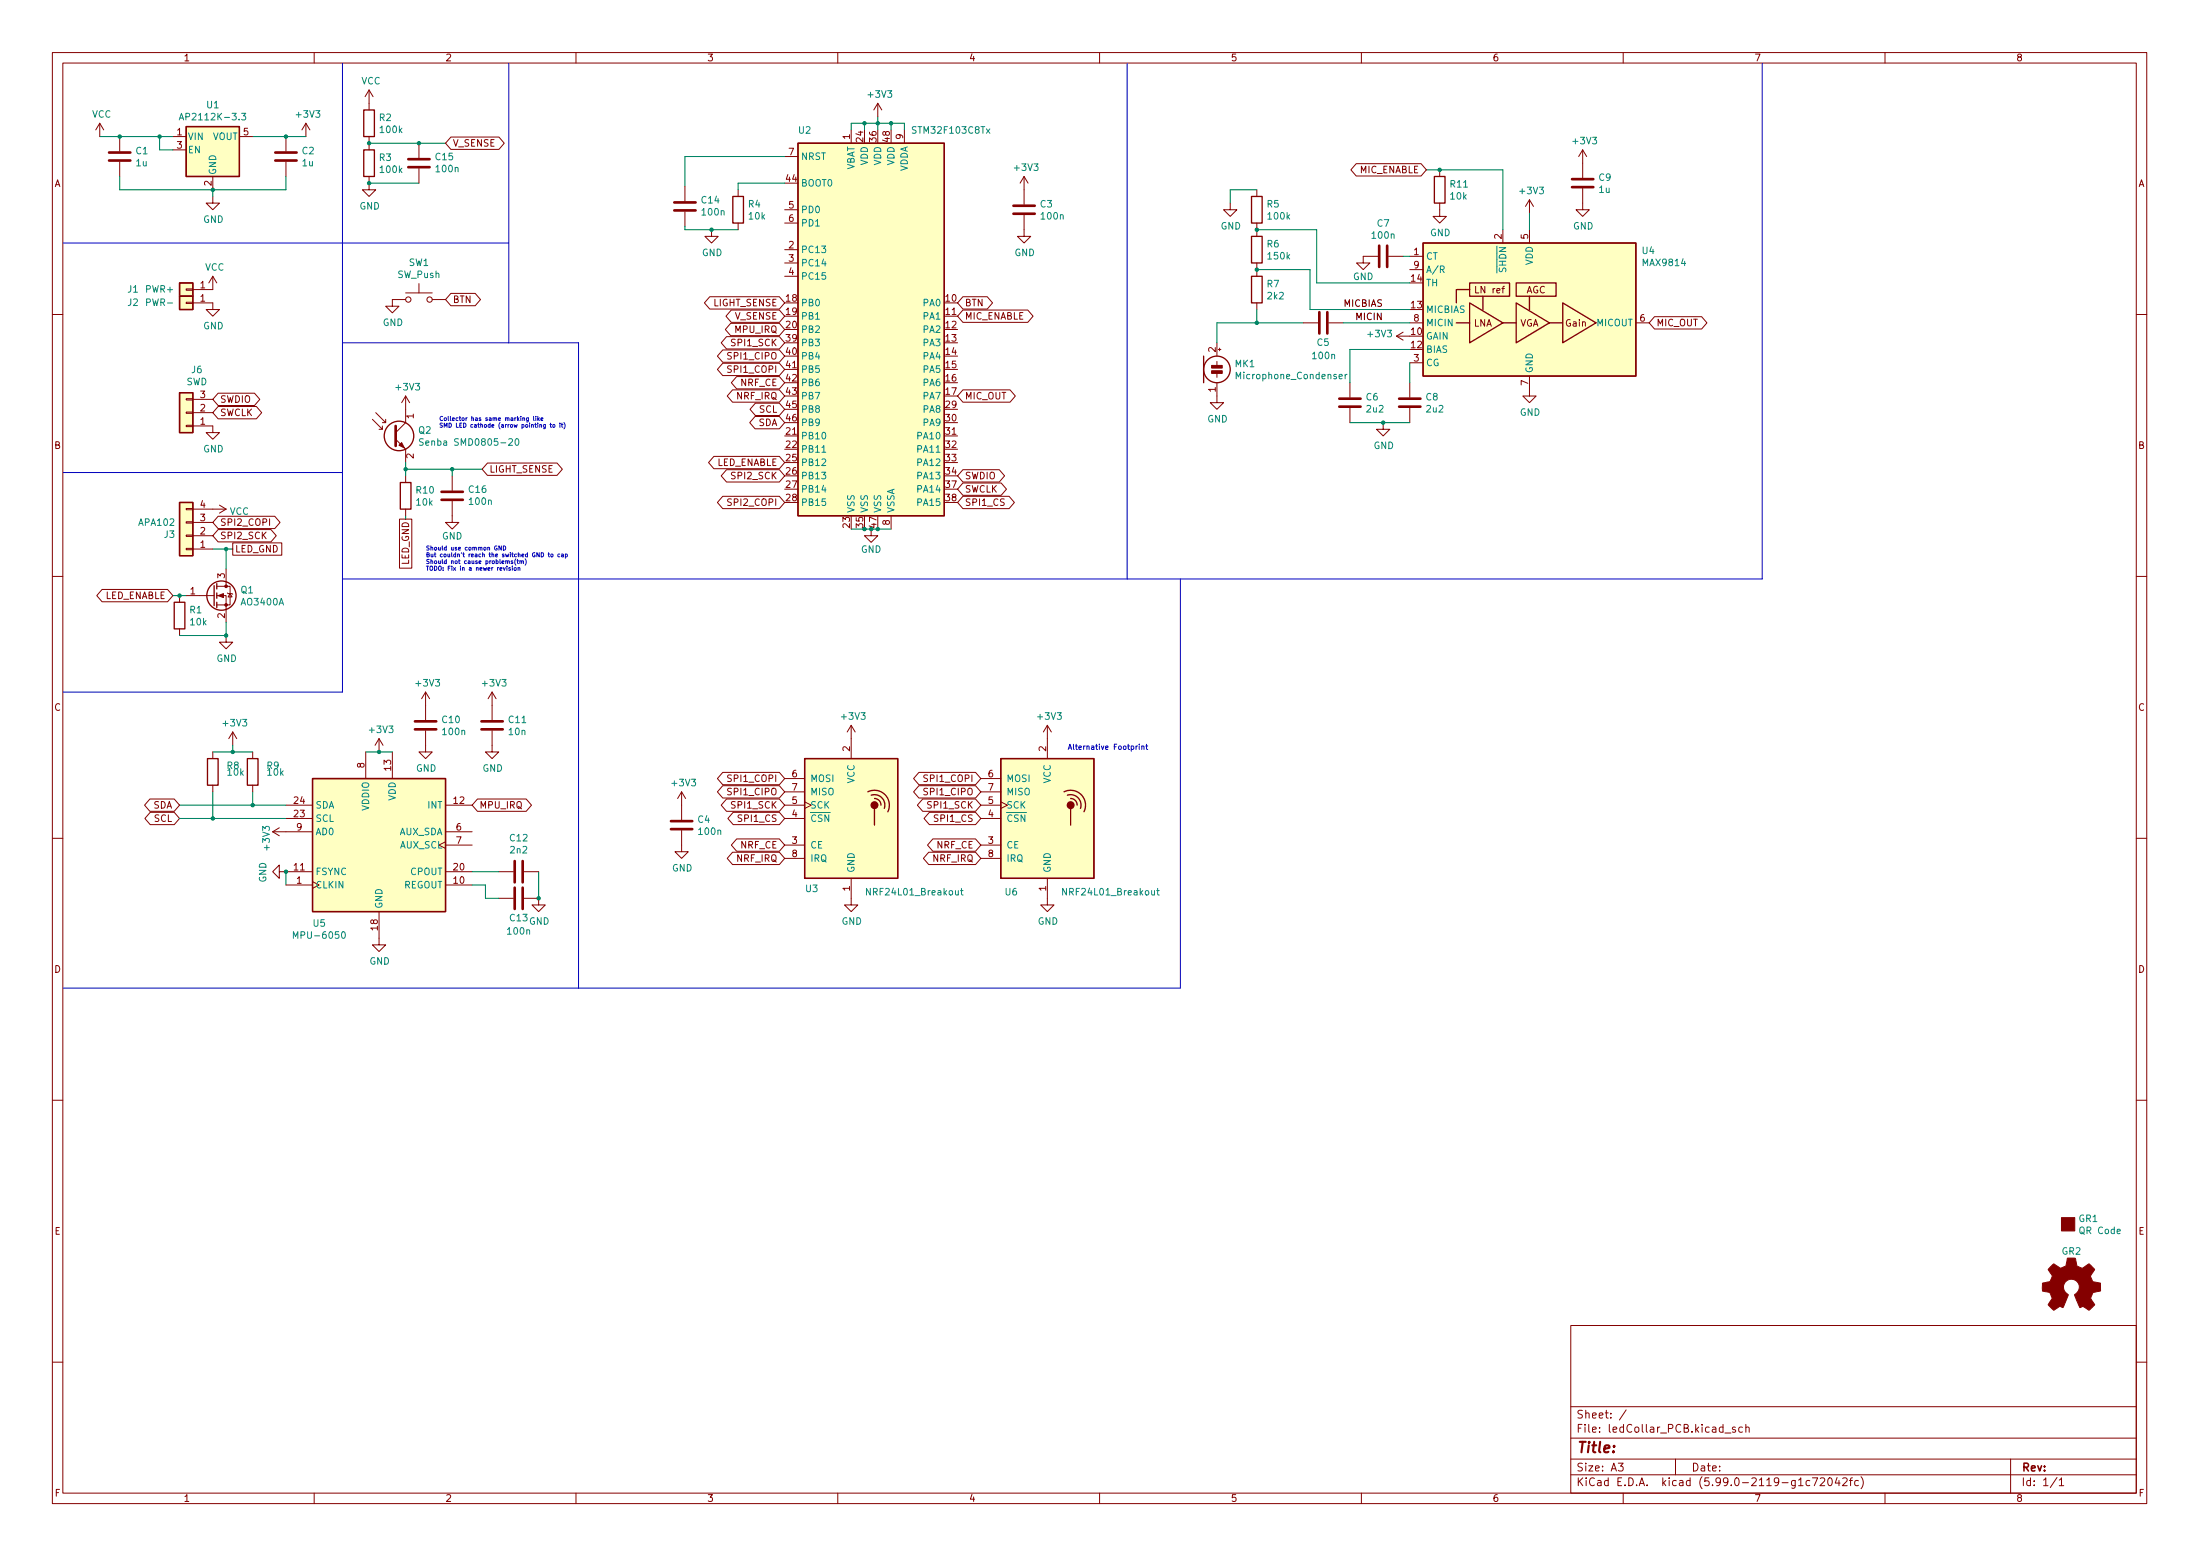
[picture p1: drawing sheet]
<svg xmlns="http://www.w3.org/2000/svg" width="420mm" height="297mm" viewBox="0 0 420 297" stroke-linecap="round" stroke-linejoin="round" font-family="sans-serif">
<g fill="none" stroke="#840000" stroke-width=".19">
<path d="M10 10h400v277h-400zM12 12h396v273h-396zM60 10v2M70.5 17.2v3.8M70.5 17.2l-.8 1.3M70.5 17.2l.7 1.3M110 10v2M160 10v2M167.6 19.7l-.7 1.3M167.6 19.7v2.6M167.6 19.7l.8 1.3M210 10v2"/>
<path d="M260 10v2M310 10v2M360 10v2M19 23.5l-.7 1.3M19 23.5v2.6M19 23.5l.8 1.3M22.9 26.1v2.8M22.9 30.9v2.8M33 26.1h2.6M33 28.6h2.6M40.6 37.5v1.3h1.3l-1.3 1.2-1.2-1.2h1.2M40.6 33.7v2.5"/>
<path d="M45.7 26.1h2.6M54.6 26.1v2.8M54.6 30.9v2.8M58.4 23.5l-.7 1.3M58.4 23.5v2.6M58.4 23.5l.8 1.3M70.5 33.7v2.5h1.3l-1.3 1.3-1.3-1.3h1.3M70.5 26.1v2.5M80 27.3v2.8M80 32.2v2.8M86.1 26.2h9.2l1 1.1-1 1.2h-9.2l-1-1.2zM130.8 35.6v2.8"/>
<path d="M141 36.2v1.3M149.9 29.9h2.5M162.6 24.8v2.5M172.7 24.8v2.5M195.6 33.7l-.8 1.3M195.6 33.7v5.3M195.6 33.7l.7 1.3M234.9 38.8v1.2h1.3l-1.3 1.3-1.2-1.3h1.2M240 36.2v1.3M259 31.2h12.4l1 1.2-1 1.2h-12.4l-1-1.2zM275 38.8v2.5h1.2l-1.2 1.3-1.3-1.3h1.3M275 32.4v1.3"/>
<path d="M292.1 38.1l-.8 1.3M292.1 38.1v2.6M292.1 38.1l.8 1.3M302.3 36v4h1.2l-1.2 1.3-1.3-1.3h1.3M302.3 28.6l-.8 1.3M302.3 28.6v5.3M302.3 28.6l.7 1.3M35.6 55.2h1.2v.2h-1.2zM35.6 57.7h1.2v.2h-1.2zM36.8 57.8h3.8v1.3h1.3l-1.3 1.3-1.2-1.3h1.2M40.6 52.7v2.6h-3.8M40.6 52.7l-.7 1.3"/>
<path d="M40.6 52.7l.8 1.3M77.5 57.2h-2.6v1.3h1.3l-1.3 1.2-1.2-1.2h1.2M77.5 55.9h5M80 54.1v1.8M82.5 57.2h2.6M86.1 56h4.7l1 1.2-1 1.2h-4.7l-1-1.2zM130.8 40.4v2.8M135.5 56.6h13.3l1.1 1.2-1.1 1.2h-13.3l-1-1.2zM135.9 43.9v1.2h1.3l-1.3 1.3-1.3-1.3h1.3M139.7 59.2h9.1l1.1 1.2-1.1 1.1h-9.1l-1.1-1.1zM141 42.6v1.3M149.9 47.7h2.5"/>
<path d="M149.9 50.2h2.5M149.9 52.7h2.5M149.9 40h2.5M149.9 42.6h2.5M183.9 56.6h4.6l1.1 1.2-1.1 1.2h-4.6l-1-1.2zM183.9 59.2h12.4l1 1.2-1 1.1h-12.4l-1-1.1zM195.6 41.1v4h1.2l-1.2 1.3-1.3-1.3h1.3M240 42.6v2.5M240 50.2v2.5M240 57.8v1.3M263.1 48.9h-2.8v1.3h1.3l-1.3 1.3-1.2-1.3h1.2M265.2 48.9h2.8"/>
<path d="M269.2 48.9h2.6M269.2 51.5h2.6M287 43.9v2.5M292.1 43.9v2.5M10 60h2M35.6 76.1h1.2v.3h-1.2zM35.6 78.6h1.2v.3h-1.2zM36.8 78.8h3.8M36.8 76.2h3.8M41.7 75.1h6.9l1 1.1-1 1.2h-6.9l-1.1-1.2zM41.7 77.6h7.3l1 1.2-1 1.2h-7.3l-1.1-1.2zM71.8 78.8l1.9 1.9v-.7"/>
<path d="M77.5 75.6v5.1l-1.9 1.9M77.5 75.6l-.8 1.3M77.5 75.6l.7 1.3M138 66.8h10.8l1.1 1.2-1.1 1.2h-10.8l-1-1.2zM138 69.3h10.8l1.1 1.2-1.1 1.2h-10.8l-1-1.2zM138.8 64.3h10l1.1 1.1-1.1 1.2h-10l-1.1-1.2zM139.5 61.7h9.3l1.1 1.2-1.1 1.2h-9.3l-1-1.2zM139.9 74.4h8.9l1.1 1.2-1.1 1.2h-8.9l-1-1.2zM140.7 71.9h8.1l1.1 1.2-1.1 1.1h-8.1l-1-1.1zM144.2 79.5h4.6l1.1 1.2-1.1 1.2h-4.6l-1-1.2zM144.3 77h4.5l1.1 1.1-1.1 1.2h-4.5l-1.1-1.2zM149.9 70.5h2.5"/>
<path d="M180.3 60.4h2.6M183.9 74.4h9l1 1.2-1 1.2h-9l-1-1.2zM232.4 73.1v3.8h1.3l-1.3 1.2-1.3-1.2h1.3M232.4 65.4v2.6M232.4 69v.8M232.4 71.3v.7M232.7 66.7h.5M232.9 66.5v.5M248.9 61.6h2.8M253.7 61.6h2.8M257.8 73.1v2.8M257.8 77.9v2.8"/>
<path d="M266.7 64.2l1.3 .7M266.7 64.2h2.5M268 63.4l-1.3 .8M269.2 69.3h2.6M269.2 61.6h2.6M269.2 73.1v2.8M269.2 77.9v2.8M292.1 71.8v3.8h1.3l-1.3 1.3-1.3-1.3h1.3M312.4 61.6h2.6M316 60.5h9l1 1.1-1 1.2h-9l-1-1.2zM408 60h2M35.6 97.1h1.2v.2h-1.2z"/>
<path d="M35.6 99.6h1.2v.3h-1.2zM35.6 81.2h1.2v.2h-1.2zM36.8 81.3h3.8v1.3h1.3l-1.3 1.3-1.2-1.3h1.2M36.8 99.7h3.8M36.8 97.2h6.4M41.7 98.6h10.8l1 1.1-1 1.2h-10.8l-1.1-1.2zM41.9 96.4l1.3 .8M43.2 97.2l-1.3 .8M71.1 80l1.9 2v-.7M72.4 82h.6M73 80.7h.7M75.6 83.9l1.9 1.9v2.5"/>
<path d="M76.3 99.1h2.3v9.4h-2.3zM77.5 90.8v1.3M77.5 97.2v1.3M86.4 95.7v4h1.2l-1.2 1.3-1.3-1.3h1.3M86.4 90.8v2.8M93.1 88.4h13.3l1 1.2-1 1.1h-13.3l-1-1.1zM136.3 87.1h12.5l1.1 1.2-1.1 1.2h-12.5l-1-1.2zM138 94.7h10.8l1.1 1.2-1.1 1.2h-10.8l-1-1.2zM138.8 89.7h10l1.1 1.1-1.1 1.2h-10l-1.1-1.2zM149.9 83.2h2.5M170.2 98.5v2.5M180.3 83.2h2.6"/>
<path d="M183.9 89.7h6.9l1.1 1.1-1.1 1.2h-6.9l-1-1.2zM183.9 92.2h7.3l1 1.2-1 1.2h-7.3l-1-1.2zM183.9 94.7h8.8l1 1.2-1 1.2h-8.8l-1-1.2zM264.2 80.7v1.3h1.2l-1.2 1.2-1.3-1.2h1.3M10 110h2M19.5 112.5h12.5l1 1.2-1 1.2h-12.5l-1-1.2zM34.3 113.7v1.3M35.6 104.7h1.2v.2h-1.2zM35.6 102.1h1.2v.3h-1.2zM35.6 113.7h5.3M36.8 104.8h3.8M36.8 102.3h3.8"/>
<path d="M41.4 113.7h1.8v5.1M41.4 111.9h2.5v3.6h-2.5M41.7 101.1h10l1.1 1.2-1.1 1.1h-10l-1.1-1.1zM43.2 108.6v3.3M43.4 113.2l1 .2M43.9 113.3l.4 .7h-.7zM44.4 103.6h9.4v2.4h-9.4zM166.4 101v1.3h1.2l-1.2 1.2-1.3-1.2h1.3M408 110h2M34.3 120.1v1.2M43.2 121.3v1.3h1.2l-1.2 1.3-1.3-1.3h1.3M44.4 139.7l-.7 1.3"/>
<path d="M44.4 139.7v2.6M44.4 139.7l.8 1.3M81.3 139.5v4h1.2l-1.2 1.3-1.3-1.3h1.3M81.3 132.1v5.4M81.3 132.1l-.8 1.3M81.3 132.1l.7 1.3M94 139.5v4h1.2l-1.2 1.3-1.3-1.3h1.3M94 132.1l-.8 1.3M94 132.1v5.4M94 132.1l.7 1.3M162.6 138.5l-.8 1.2M162.6 138.5v6.3"/>
<path d="M162.6 138.5l.7 1.2M200 138.5v6.3M200 138.5l-.7 1.2M200 138.5l.8 1.2M28.6 152.5h4.7l1 1.2-1 1.2h-4.7l-1-1.2zM28.7 155.1h4.6l1 1.1-1 1.2h-4.6l-1-1.2zM40.6 143.5v1.3M40.6 149.9v1.3M48.3 143.5v1.3M48.3 149.9v1.3M52.1 158.8h7.6M52.1 158.8l1.2 .7"/>
<path d="M53.3 158l-1.2 .8M54.6 153.7h5.1M54.6 156.2h5.1M69.8 143.5v5.1M72.4 141l-.8 1.3M72.4 141v2.5M72.4 141l.8 1.3M74.9 143.5v5.1M85.1 153.7h5.1M85.1 158.8h5.1M91.2 152.5h9.3l1 1.2-1 1.2h-9.3l-1-1.2zM130.2 158.5v4.1h1.2l-1.2 1.3-1.3-1.3h1.3"/>
<path d="M130.2 151.2l-.8 1.2M130.2 151.2v5.3M130.2 151.2l.7 1.2M138 150h10.8l1.1 1.2-1.1 1.1h-10.8l-1-1.1zM138 147.5h10.8l1.1 1.1-1.1 1.2h-10.8l-1-1.2zM138.8 152.5h10l1.1 1.2-1.1 1.2h-10l-1.1-1.2zM140 155.1h8.8l1.1 1.1-1.1 1.2h-8.8l-1-1.2zM149.9 153.7h3.8M149.9 156.2h3.8M149.9 148.6h3.8M149.9 151.2h3.8M153.7 153.1l1.2 .6-1.2 .6"/>
<path d="M175.5 150h10.8l1 1.2-1 1.1h-10.8l-1-1.1zM175.5 147.5h10.8l1 1.1-1 1.2h-10.8l-1-1.2zM176.2 152.5h10.1l1 1.2-1 1.2h-10.1l-1-1.2zM177.5 155.1h8.8l1 1.1-1 1.2h-8.8l-1-1.2zM187.3 153.7h3.8M187.3 156.2h3.8M187.3 148.6h3.8M187.3 151.2h3.8M191.1 153.1l1.3 .6-1.3 .6M10 160h2M53.3 166.4v-1.3l-1.2 1.3 1.2 1.3v-1.3h6.4M54.6 168.9h5.1"/>
<path d="M72.4 174v6.4h1.3l-1.3 1.2-1.3-1.2h1.3M85.1 160.7l-1.3 .6 1.3 .7M85.1 166.4h5.1M85.1 168.9h5.1M85.1 161.3h5.1M95.2 171.5h2.8M95.2 166.4h2.8M100.1 171.5h2.8v1.3h1.2l-1.2 1.2-1.3-1.2h1.3M100.1 166.4h2.8M139.9 162.7h8.9l1.1 1.2-1.1 1.1h-8.9l-1-1.1zM140.7 160.2h8.1l1.1 1.1-1.1 1.2h-8.1l-1-1.2zM149.9 161.3h3.8"/>
<path d="M149.9 163.9h3.8M162.6 167.7v5.1h1.2l-1.2 1.2-1.3-1.2h1.3M177.4 162.7h8.9l1 1.2-1 1.1h-8.9l-1-1.1zM178.2 160.2h8.1l1 1.1-1 1.2h-8.1l-1.1-1.2zM187.3 161.3h3.8M187.3 163.9h3.8M200 167.7v5.1h1.3l-1.3 1.2-1.2-1.2h1.2M408 160h2M10 210h2M408 210h2M300 253h108v32h-108zM10 260h2"/>
<path d="M300 278.5h108M300 274.5h108M300 268.5h108M309.1 279.3h.9l-.5 .6 .4 .1v.7l-.2 .1-.6-.1M310.6 269.1l-1.3 2M320 278.5v3M329.4 273.6h1.2M331.4 272.5l-.3-.1-.2 .2v.2l.5 .2v.3h-.5M332.8 272.5l-.4-.1-.3 .3 .1 .6h.6M333.4 272.6l.2-.2 .4 .1 .1 .9M333.4 271.9v1.5M384 278.5v6.5"/>
<path d="M408 260h2M60 285v2M110 285v2M160 285v2M210 285v2M260 285v2M300 281.5h108M310 285v2M345.6 282.7l-.4-.1-.3 .3 .2 .6h.5M346.1 282.1h1l-.6 1.5M347.6 282.3l.6-.2 .2 .2 .1 .2-.9 1.1h.9M349.3 282.2l.1-.1a.8 .8 0 0 1 .5 .8 .8 .8 0 0 1-.5 .7 1 1 0 0 1-.1-1.4z"/>
<path d="M350.9 282l-.4 1.1h.9M351.2 282.6v1M351.9 282.3l.6-.2 .2 .2 .1 .2-.9 1.1h.9M353.2 282.6h.6M353.8 282.1l-.4 .2v1.3M354.9 282.7l-.4-.1-.3 .3 .2 .6h.5M355.4 281.9a1.72 1.72 0 0 1 0 2.3M360 285v2M392.9 282l-1.3 2M393.3 282.5l.4-.4v1.5M393.3 283.6h.8"/>
<circle cx="78" cy="57.2" r=".51"/>
<circle cx="82" cy="57.2" r=".51"/>
</g>
<g fill="none" stroke="#840000" stroke-width=".51">
<path d="M20.8 30.6h4.1M20.8 29.1h4.1M52.6 30.6h4M52.6 29.1h4M78 30.4h4M78 31.9h4M128.8 38.6h4M193.5 39.3h4.1M300.2 35.7h4.1M300.2 34.2h4.1M128.8 40.2h4M193.5 40.8h4.1"/>
<path d="M252 59.6v4.1M253.5 59.6v4.1M263.4 46.9v4.1M264.9 46.9v4.1M255.8 77.6h4M255.8 76.1h4M267.2 77.6h4.1M267.2 76.1h4.1M75.6 81.3v3.8M84.3 93.9h4.1M84.3 95.4h4.1M79.2 139.2h4.1"/>
<path d="M79.2 137.7h4.1M91.9 139.2h4.1M91.9 137.7h4.1M128.1 158.3h4.1M128.1 156.8h4.1M98.3 164.4v4M98.3 169.5v4M99.8 164.4v4M99.8 169.5v4"/>
</g>
<g fill="#ffffc2" stroke="#ffffc2" stroke-width=".19">
<path d="M59.7 148.6h25.4v25.4h-25.4z"/>
<path d="M34.3 95.9h2.5v10.2h-2.5z"/>
<path d="M34.3 75h2.5v7.6h-2.5z"/>
<path d="M191.1 144.8h17.8v22.9h-17.8z"/>
<path d="M153.7 144.8h17.7v22.9h-17.7z"/>
<path d="M152.4 27.3h27.9v71.2h-27.9z"/>
<path d="M271.8 46.4h40.6v25.4h-40.6z"/>
<path d="M34.3 54h2.5v2.6h-2.5z"/>
<path d="M34.3 56.6h2.5v2.5h-2.5z"/>
<path d="M35.6 24.2h10.1v9.5h-10.1z"/>
</g>
<g fill="none" stroke="#840000" stroke-width=".25">
<path d="M35.6 24.2h10.1v9.5h-10.1zM69.5 28.6h2v5.1h-2zM69.5 21h2v5.1h-2zM140 37.5h2v5.1h-2zM152.4 27.3h27.9v71.2h-27.9zM239 37.5h2v5.1h-2zM273.9 33.7h2.1v5.1h-2.1zM34.3 54h2.5v2.6h-2.5zM34.3 56.6h2.5v2.5h-2.5zM239 52.7h2v5.1h-2zM239 45.1h2v5.1h-2zM271.8 46.4h40.6v25.4h-40.6z"/>
<path d="M280.7 54h7.6v2.6h-7.6zM280.7 55.3h-2.6v2.5M280.7 57.8l6.3 3.8-6.3 3.8zM283.2 56.6v2.5M289.6 54h7.6v2.6h-7.6zM289.6 57.8l6.3 3.8-6.3 3.8zM292.1 56.6v2.5M298.4 57.8l6.4 3.8-6.4 3.8zM34.3 75h2.5v7.6h-2.5zM229.9 68v5.1M278.1 61.6h2.6M287 61.6h2.6"/>
<path d="M295.9 61.6h2.5M34.3 95.9h2.5v10.2h-2.5zM76.5 92.1h2v5.1h-2zM33.3 115h2v5.1h-2zM40.9 111.8v3.8M41.4 111.4v1M41.4 113.2v1M41.4 115v1M39.6 144.8h2.1v5.1h-2.1zM47.2 144.8h2.1v5.1h-2.1zM59.7 148.6h25.4v25.4h-25.4zM153.7 144.8h17.7v22.9h-17.7z"/>
<path d="M165.7 151.2a2.84 2.84 0 0 1 3.3 .5 2.84 2.84 0 0 1 .6 3.3M166.4 151.8a1.98 1.98 0 0 1 2 .5 1.98 1.98 0 0 1 .5 2M167 154.3v3.2M167 152.4a1.24 1.24 0 0 1 1.2 1.3M191.1 144.8h17.8v22.9h-17.8zM203.2 151.2a2.84 2.84 0 0 1 3.3 .5 2.84 2.84 0 0 1 .5 3.3M203.8 151.8a1.98 1.98 0 0 1 2.1 .5 1.98 1.98 0 0 1 .4 2M204.5 154.3v3.2M204.5 152.4a1.24 1.24 0 0 1 1.2 1.3"/>
<circle cx="232.4" cy="70.5" r="2.54"/>
<circle cx="76.2" cy="83.2" r="2.82"/>
<circle cx="42.3" cy="113.7" r="2.79"/>
</g>
<g fill="none" stroke="#008484" stroke-width=".19">
<path d="M34.2 22.9l.5-1.3 .4 1.3M34.4 22.5h.6M46.1 21.6h.8l-.4 .5 .4 .1v.6l-.2 .1-.6-.1M275.1 51.4h.6l.1-.2v-.3l-.7-.1v1.2M275.4 51.4l.4 .6M255.7 71.9l.7-.1-.1-.3h-.4l-.2 .1 .1 .7h.5M256.9 71.5v.8M257.3 71.5l-.4 .2M80.8 83.8l-.5-.1-.1 .2v.3l.5 .3 .1 .3-.2 .2h-.5M98.5 83.9l.2-.2a.68 .68 0 0 1 .4 .7 .68 .68 0 0 1-.4 .6l-.3-.5zM157 86.3h.7M56 179.1v-1.2l.5 .9 .4-.9v1.2"/>
<path d="M65.3 178l.2-.1a.68 .68 0 0 1 .5 .6 .68 .68 0 0 1-.5 .6l-.3-.5zM183.4 170h.5M183.6 169.6v1.1l.3 .2M220.9 170h.5M221.1 169.6v1.1l.3 .2"/>
</g>
<g fill="#840000" stroke="#840000" stroke-width=".19">
<path d="M41.7 113.7l1-.4v.8z"/>
<path d="M231.4 70.8h2v.5h-2z"/>
<path d="M231.4 69.8h2v.5h-2z"/>
<path d="M391.7 241.8l.6-.5 .8 .5a.62 .62 0 0 0 1 0l.4-.1 .3-1.5h1.5l.1 .5a1.13 1.13 0 0 0 .8 1.2l.5 .2 1.3-.8 1 1-.4 .7a.75 .75 0 0 0-.1 1.2l.2 .5 1.4 .2 .1 1.5-1.5 .3v.1a1.18 1.18 0 0 0-.2 1.4l.5 .9-.5 .5-.5 .5-.9-.5a.54 .54 0 0 0-.8 0l-1.1-2.3a2.33 2.33 0 0 0 .9-2 1.54 1.54 0 0 0-2.5-.7 1.54 1.54 0 0 0 .4 2.6l-.9 2.2a.4 .4 0 0 1-.4 .2 .4 .4 0 0 1-.3-.2l-1.2 .7-.9-.9-.1-.1 .7-1.2-.2-.6a.71 .71 0 0 0-.9-.7l-.7-.2v-1.5h.4a1.11 1.11 0 0 0 1.2-.7 .72 .72 0 0 0-.2-1.2l-.3-.7z"/>
<path d="M393.7 232.4h2.5v2.6h-2.5z"/>
<path d="M76.7 84.5l.5 1-1-.5z"/>
<circle cx="43.2" cy="115.5" r=".25"/>
<circle cx="43.2" cy="111.9" r=".25"/>
</g>
<g fill="#840000" stroke="#840000" stroke-width=".25">
<circle cx="204.5" cy="153.7" r=".63"/>
<circle cx="167" cy="153.7" r=".63"/>
</g>
<g fill="none" stroke="#0000c2" stroke-width=".19">
<path d="M65.4 12.1v120h-53.3M97.2 12.1v53.3M215.3 12.1v98.4M336.5 12.1v98.4h-271.1M12.1 46.4h85.1M65.4 65.4h45.1v123.2M99.8 79.8h.4v.5M100.9 79.8v.6l-.1 .2-.2-.1M100.9 79.8h-.2l-.2 .1 .1 .3h.3M101.9 79.5v.7l.1 .1M102.3 79.5v.1M102.3 79.8v.5"/>
<path d="M102.7 79.5v.8M102.8 80l.2 .3M103 79.8l-.3 .3M12.1 90.2h53.3M103.3 80l.4-.1v-.1l-.4 .1 .1 .3h.3M104.2 81v.7l-.2 .1h-.2M104.2 81.1l-.3-.1-.1 .2v.3h.4M105 81h.3M105.1 80.8v.7l.2 .1M105.6 81.1h.3v.4h-.3zM106.9 80.8h.1M106.9 81v.6"/>
<path d="M107.2 81h.3M107.3 80.8v.7l.2 .1M107.7 80.7a.92 .92 0 0 1 0 1.2M94.9 104.3a.36 .36 0 0 0-.5 .3 .36 .36 0 0 0 .5 .3v-.2h-.1M95.7 104.2v.8l-.4-.8v.8M96.1 104.2a.4 .4 0 0 1 .5 .4 .4 .4 0 0 1-.5 .4zM96.8 108.3v.6M96.9 107.2l.3-.1 .1 .5M97.5 108.4l-.3 .1 .3 .1v.2h-.3M97.8 108.1v.1M97.8 108.3v.6M97.9 107.1l-.3 .1 .3 .2v.2h-.3"/>
<path d="M98.2 108.4h.4l-.1 .4h-.3zM98.5 106.7a.92 .92 0 0 0 0 1.2M98.7 107.1h.3M98.8 106.8v.7l.2 .1M98.9 108.4h.4v.5M98.9 108.3v.6M99.3 107.1h.3v.5M99.3 107.1v.5M99.6 107.2l.3-.1 .1 .5M100.3 106.7a.92 .92 0 0 1 0 1.2M103.4 105.5a.4 .4 0 0 1 .4 .4 .4 .4 0 0 1-.4 .4zM104.7 105.8h.3"/>
<path d="M104.8 105.5v.7l.2 .1M105.3 105.8h.2l.1 .1-.1 .4-.3-.1zM106.9 105.8h-.2l-.2 .1 .1 .4h.3M107.3 105.8l.3 .1v.4h-.3v-.3h.3M108 105.8h.2l.2 .1-.1 .4h-.3M108 105.8v.8M225.4 110.5v78.1h-213.3M217 142.4v.7M217.2 142.4l-.2 .2M217.6 142.1v.1M217.6 142.4v.7M218.1 142.5h.3l.1 .6"/>
<path d="M218.1 142.4v.7M218.8 142.4h.4M219 142.1v.8l.2 .2"/>
</g>
<g fill="none" stroke="#008400" stroke-width=".19">
<path d="M19 26.1h14M22.9 33.7v2.5h31.7v-2.5M30.5 26.1v2.5h2.5M40.6 36.2v1.3M48.3 26.1h10.1M70.5 27.3h14.6M70.5 35h9.5M149.9 35h-8.9v1.2M149.9 29.9h-19.1v5.7M162.6 24.8v-1.3h10.1v1.3M165.1 23.5v1.3M167.6 22.3v2.5"/>
<path d="M170.2 23.5v1.3M240 36.2h-5.1v2.6M272.4 32.4h14.6v11.5M130.8 43.2v.7h10.2M240 43.9h11.5v10.1h17.7M240 59.1v2.5M240 51.5h10.2v7.6h19M268 48.9h1.2M292.1 40.7v3.2M248.9 61.6h-16.5v3.8M256.5 61.6h12.7M269.2 69.3v3.8"/>
<path d="M269.2 66.7h-11.4v6.4M77.5 88.3v2.5M77.5 98.5v.6M77.5 89.6h14.6M86.4 89.6v1.2M257.8 80.7h11.4M33 113.7h2.6M40.6 104.8h3.8M43.2 104.8v3.8M43.2 118.8v2.5h-8.9M162.6 101h3.8M167.6 101h2.6"/>
<path d="M34.3 153.7h20.3M34.3 156.2h20.3M40.6 143.5h7.7M40.6 151.2v5M44.4 142.3v1.2M48.3 151.2v2.5M69.8 143.5h5.1M54.6 166.4v2.5M90.2 168.9h2.5v2.6h2.5M90.2 166.4h5M102.9 166.4v5.1"/>
</g>
<g fill="#008400" stroke="#008400" stroke-width=".19">
<circle cx="43.2" cy="104.8" r=".32"/>
<circle cx="70.5" cy="35" r=".32"/>
<circle cx="80" cy="27.3" r=".32"/>
<circle cx="135.9" cy="43.9" r=".32"/>
<circle cx="77.5" cy="89.6" r=".32"/>
<circle cx="86.4" cy="89.6" r=".32"/>
<circle cx="40.6" cy="36.2" r=".32"/>
<circle cx="54.6" cy="26.1" r=".32"/>
<circle cx="70.5" cy="27.3" r=".32"/>
<circle cx="30.5" cy="26.1" r=".32"/>
<circle cx="22.9" cy="26.1" r=".32"/>
<circle cx="48.3" cy="153.7" r=".32"/>
<circle cx="54.6" cy="166.4" r=".32"/>
<circle cx="72.4" cy="143.5" r=".32"/>
<circle cx="40.6" cy="156.2" r=".32"/>
<circle cx="34.3" cy="113.7" r=".32"/>
<circle cx="43.2" cy="121.3" r=".32"/>
<circle cx="44.5" cy="143.5" r=".32"/>
<circle cx="102.9" cy="171.5" r=".32"/>
<circle cx="240" cy="43.9" r=".32"/>
<circle cx="240" cy="51.5" r=".32"/>
<circle cx="275" cy="32.4" r=".32"/>
<circle cx="165.1" cy="23.5" r=".32"/>
<circle cx="167.6" cy="23.5" r=".32"/>
<circle cx="170.2" cy="23.5" r=".32"/>
<circle cx="165.1" cy="101" r=".32"/>
<circle cx="166.4" cy="101" r=".32"/>
<circle cx="167.6" cy="101" r=".32"/>
<circle cx="240" cy="61.6" r=".32"/>
<circle cx="264.2" cy="80.7" r=".32"/>
</g>
<text font-size="2.8" fill="#840000" x="301" y="277.3">Title:</text>
<g font-size="2.1" fill="#840000">
<text x="301" y="273.5">File: ledCollar_PCB.kicad_sch</text>
<text x="301" y="270.8">Sheet: /</text>
<text x="301" y="280.9">Size: A3</text>
<text x="323" y="280.9">Date:</text>
<text x="386" y="280.9">Rev:</text>
<text x="301" y="283.7">KiCad E.D.A. kicad (5.99.0-2119-g1c72042fc)</text>
<text x="386" y="283.7">Id: 1/1</text>
</g>
<g font-size="1.8" fill="#840000">
<text x="35" y="11.7">1</text>
<text x="85" y="11.7">2</text>
<text x="135" y="11.7">3</text>
<text x="185" y="11.7">4</text>
<text x="235" y="11.7">5</text>
<text x="285" y="11.7">6</text>
<text x="335" y="11.7">7</text>
<text x="385" y="11.7">8</text>
<text x="33.8" y="25.8">1</text>
<text x="33.8" y="28.4">3</text>
<text x="46.5" y="25.8">5</text>
<text x="86.4" y="28">V_SENSE</text>
<text x="150.6" y="29.6">7</text>
<text x="162.3" y="26.6" transform="rotate(-90 162.3 26.6)">1</text>
<text x="164.8" y="27.1" transform="rotate(-90 164.8 27.1)">24</text>
<text x="167.4" y="27.1" transform="rotate(-90 167.4 27.1)">36</text>
<text x="169.9" y="27.1" transform="rotate(-90 169.9 27.1)">48</text>
<text x="172.5" y="26.6" transform="rotate(-90 172.5 26.6)">9</text>
<text x="10.3" y="35.7">A</text>
<text x="40.4" y="35.5" transform="rotate(-90 40.4 35.5)">2</text>
<text x="150.1" y="34.7">44</text>
<text x="259.6" y="33.1">MIC_ENABLE</text>
<text x="408.3" y="35.7">A</text>
<text x="150.6" y="39.8">5</text>
<text x="150.6" y="47.4">2</text>
<text x="150.6" y="42.3">6</text>
<text x="286.8" y="45.6" transform="rotate(-90 286.8 45.6)">2</text>
<text x="291.8" y="45.6" transform="rotate(-90 291.8 45.6)">5</text>
<text x="150.6" y="49.9">3</text>
<text x="150.6" y="52.5">4</text>
<text x="269.5" y="53.8">14</text>
<text x="270" y="48.7">1</text>
<text x="270" y="51.2">9</text>
<text x="38.2" y="55">1</text>
<text x="38.2" y="57.6">1</text>
<text x="86.4" y="57.8">BTN</text>
<text x="136.2" y="58.5">LIGHT_SENSE</text>
<text x="150.1" y="57.6">18</text>
<text x="180.6" y="57.6">10</text>
<text x="184.2" y="58.5">BTN</text>
<text x="269.5" y="58.8">13</text>
<text x="281.9" y="56">LN ref</text>
<text x="291.4" y="56">AGC</text>
<text x="140.4" y="61">V_SENSE</text>
<text x="140.5" y="63.5">MPU_IRQ</text>
<text x="150.1" y="60.1">19</text>
<text x="150.1" y="62.6">20</text>
<text x="150.1" y="65.2">39</text>
<text x="180.6" y="60.1">11</text>
<text x="180.6" y="62.6">12</text>
<text x="180.6" y="65.2">13</text>
<text x="184.2" y="61">MIC_ENABLE</text>
<text x="269.5" y="63.9">10</text>
<text x="270" y="61.4">8</text>
<text x="281.4" y="62.3">LNA</text>
<text x="290.2" y="62.3">VGA</text>
<text x="299" y="62.3">Gain</text>
<text x="313.2" y="61.4">6</text>
<text x="316.3" y="62.3">MIC_OUT</text>
<text x="139.4" y="68.6">SPI1_CIPO</text>
<text x="139.4" y="71.2">SPI1_COPI</text>
<text x="140" y="66.1">SPI1_SCK</text>
<text x="150.1" y="67.7">40</text>
<text x="150.1" y="70.3">41</text>
<text x="180.6" y="67.7">14</text>
<text x="180.6" y="70.3">15</text>
<text x="232.2" y="67.2" transform="rotate(-90 232.2 67.2)">2</text>
<text x="269.5" y="66.5">12</text>
<text x="270" y="69">3</text>
<text x="38.2" y="76">3</text>
<text x="42" y="76.9">SWDIO</text>
<text x="140.8" y="76.2">NRF_IRQ</text>
<text x="141.5" y="73.7">NRF_CE</text>
<text x="150.1" y="72.8">42</text>
<text x="150.1" y="75.3">43</text>
<text x="150.1" y="77.9">45</text>
<text x="180.6" y="72.8">16</text>
<text x="180.6" y="75.3">17</text>
<text x="180.6" y="77.9">29</text>
<text x="184.2" y="76.2">MIC_OUT</text>
<text x="232.2" y="74.8" transform="rotate(-90 232.2 74.8)">1</text>
<text x="291.8" y="73.6" transform="rotate(-90 291.8 73.6)">7</text>
<text x="38.2" y="81.1">1</text>
<text x="38.2" y="78.5">2</text>
<text x="42" y="79.4">SWCLK</text>
<text x="79" y="79.9" transform="rotate(-90 79 79.9)">1</text>
<text x="144.8" y="81.3">SDA</text>
<text x="145" y="78.8">SCL</text>
<text x="150.1" y="83">21</text>
<text x="150.1" y="80.4">46</text>
<text x="180.6" y="83">31</text>
<text x="180.6" y="80.4">30</text>
<text x="10.3" y="85.7">B</text>
<text x="79" y="87.5" transform="rotate(-90 79 87.5)">2</text>
<text x="136.7" y="88.9">LED_ENABLE</text>
<text x="150.1" y="85.5">22</text>
<text x="150.1" y="88">25</text>
<text x="180.6" y="85.5">32</text>
<text x="180.6" y="88">33</text>
<text x="408.3" y="85.7">B</text>
<text x="93.4" y="90.2">LIGHT_SENSE</text>
<text x="140" y="91.5">SPI2_SCK</text>
<text x="150.1" y="90.6">26</text>
<text x="150.1" y="93.1">27</text>
<text x="150.1" y="95.7">28</text>
<text x="180.6" y="90.6">34</text>
<text x="180.6" y="93.1">37</text>
<text x="180.6" y="95.7">38</text>
<text x="184.2" y="91.5">SWDIO</text>
<text x="184.2" y="94">SWCLK</text>
<text x="38.2" y="99.5">3</text>
<text x="38.2" y="96.9">4</text>
<text x="42" y="100.4">SPI2_COPI</text>
<text x="139.4" y="96.6">SPI2_COPI</text>
<text x="162.3" y="100.7" transform="rotate(-90 162.3 100.7)">23</text>
<text x="164.8" y="100.7" transform="rotate(-90 164.8 100.7)">35</text>
<text x="169.9" y="100.2" transform="rotate(-90 169.9 100.2)">8</text>
<text x="184.2" y="96.6">SPI1_CS</text>
<text x="38.2" y="104.6">1</text>
<text x="38.2" y="102">2</text>
<text x="42" y="102.9">SPI2_SCK</text>
<text x="44.8" y="105.4">LED_GND</text>
<text x="78.1" y="107.9" transform="rotate(-90 78.1 107.9)">LED_GND</text>
<text x="36.3" y="113.4">1</text>
<text x="42.9" y="110.4" transform="rotate(-90 42.9 110.4)">3</text>
<text x="19.9" y="114.3">LED_ENABLE</text>
<text x="42.9" y="118" transform="rotate(-90 42.9 118)">2</text>
<text x="10.3" y="135.7">C</text>
<text x="408.3" y="135.7">C</text>
<text x="162.3" y="143.4" transform="rotate(-90 162.3 143.4)">2</text>
<text x="199.8" y="143.4" transform="rotate(-90 199.8 143.4)">2</text>
<text x="69.6" y="146.6" transform="rotate(-90 69.6 146.6)">8</text>
<text x="74.7" y="147.1" transform="rotate(-90 74.7 147.1)">13</text>
<text x="139.4" y="149.3">SPI1_COPI</text>
<text x="151.3" y="148.4">6</text>
<text x="176.8" y="149.3">SPI1_COPI</text>
<text x="188.7" y="148.4">6</text>
<text x="29.2" y="154.3">SDA</text>
<text x="56.2" y="156">23</text>
<text x="56.2" y="153.5">24</text>
<text x="86.6" y="153.5">12</text>
<text x="91.5" y="154.3">MPU_IRQ</text>
<text x="139.4" y="151.8">SPI1_CIPO</text>
<text x="140" y="154.3">SPI1_SCK</text>
<text x="151.3" y="156">4</text>
<text x="151.3" y="153.5">5</text>
<text x="151.3" y="150.9">7</text>
<text x="176.8" y="151.8">SPI1_CIPO</text>
<text x="177.4" y="154.3">SPI1_SCK</text>
<text x="188.7" y="156">4</text>
<text x="188.7" y="153.5">5</text>
<text x="188.7" y="150.9">7</text>
<text x="29.4" y="156.9">SCL</text>
<text x="56.7" y="158.5">9</text>
<text x="87.1" y="158.5">6</text>
<text x="87.1" y="161.1">7</text>
<text x="141.3" y="156.9">SPI1_CS</text>
<text x="141.5" y="162">NRF_CE</text>
<text x="151.3" y="161.1">3</text>
<text x="178.7" y="156.9">SPI1_CS</text>
<text x="178.9" y="162">NRF_CE</text>
<text x="188.7" y="161.1">3</text>
<text x="56.2" y="166.2">11</text>
<text x="86.6" y="166.2">20</text>
<text x="140.8" y="164.5">NRF_IRQ</text>
<text x="151.3" y="163.6">8</text>
<text x="178.2" y="164.5">NRF_IRQ</text>
<text x="188.7" y="163.6">8</text>
<text x="56.7" y="168.7">1</text>
<text x="86.6" y="168.7">10</text>
<text x="162.3" y="170.1" transform="rotate(-90 162.3 170.1)">1</text>
<text x="199.8" y="170.1" transform="rotate(-90 199.8 170.1)">1</text>
<text x="72.1" y="177.6" transform="rotate(-90 72.1 177.6)">18</text>
<text x="10.3" y="185.7">D</text>
<text x="408.3" y="185.7">D</text>
<text x="10.4" y="235.7">E</text>
<text x="408.4" y="235.7">E</text>
<text x="10.4" y="285.7">F</text>
<text x="35" y="286.7">1</text>
<text x="85" y="286.7">2</text>
<text x="135" y="286.7">3</text>
<text x="185" y="286.7">4</text>
<text x="235" y="286.7">5</text>
<text x="285" y="286.7">6</text>
<text x="335" y="286.7">7</text>
<text x="385" y="286.7">8</text>
<text x="408.4" y="285.7">F</text>
</g>
<g font-size="1.8" fill="#008484">
<text x="69" y="16.1">VCC</text>
<text x="17.6" y="22.4">VCC</text>
<text x="35.3" y="23">AP2112K-3.3</text>
<text x="39.5" y="20.7">U1</text>
<text x="56.7" y="22.4">+3V3</text>
<text x="72.5" y="23.1">R2</text>
<text x="165.9" y="18.6">+3V3</text>
<text x="26" y="29.4">C1</text>
<text x="35.8" y="26.7">VIN</text>
<text x="35.8" y="29.2">EN</text>
<text x="40.6" y="26.7">VOUT</text>
<text x="57.7" y="29.4">C2</text>
<text x="72.7" y="25.4">100k</text>
<text x="152.5" y="25.5">U2</text>
<text x="174.6" y="25.5">STM32F103C8Tx</text>
<text x="300.5" y="27.5">+3V3</text>
<text x="26" y="31.7">1u</text>
<text x="41.3" y="33.4" transform="rotate(-90 41.3 33.4)">GND</text>
<text x="57.8" y="31.7">1u</text>
<text x="72.5" y="30.7">R3</text>
<text x="72.7" y="33">100k</text>
<text x="83.2" y="30.6">C15</text>
<text x="83.4" y="32.9">100n</text>
<text x="152.9" y="35.6">BOOT0</text>
<text x="152.9" y="30.5">NRST</text>
<text x="163.2" y="32.7" transform="rotate(-90 163.2 32.7)">VBAT</text>
<text x="165.7" y="31.6" transform="rotate(-90 165.7 31.6)">VDD</text>
<text x="168.3" y="31.6" transform="rotate(-90 168.3 31.6)">VDD</text>
<text x="170.8" y="31.6" transform="rotate(-90 170.8 31.6)">VDD</text>
<text x="173.4" y="32.9" transform="rotate(-90 173.4 32.9)">VDDA</text>
<text x="193.9" y="32.6">+3V3</text>
<text x="277" y="35.8">R11</text>
<text x="305.4" y="34.5">C9</text>
<text x="68.6" y="40">GND</text>
<text x="134" y="38.8">C14</text>
<text x="134.2" y="41.1">100n</text>
<text x="142.9" y="39.6">R4</text>
<text x="143.1" y="41.9">10k</text>
<text x="152.9" y="40.7">PD0</text>
<text x="198.7" y="39.6">C3</text>
<text x="199" y="41.9">100n</text>
<text x="242" y="39.6">R5</text>
<text x="242.2" y="41.9">100k</text>
<text x="277.1" y="38.1">10k</text>
<text x="290.4" y="37.1">+3V3</text>
<text x="305.4" y="36.8">1u</text>
<text x="38.8" y="42.5">GND</text>
<text x="152.9" y="43.2">PD1</text>
<text x="233.1" y="43.8">GND</text>
<text x="242" y="47.2">R6</text>
<text x="262.1" y="45.6">100n</text>
<text x="263" y="43.3">C7</text>
<text x="273.1" y="45.1">GND</text>
<text x="300.4" y="43.8">GND</text>
<text x="39.1" y="51.7">VCC</text>
<text x="75.9" y="53.1">SW_Push</text>
<text x="78.1" y="50.8">SW1</text>
<text x="134" y="48.9">GND</text>
<text x="152.9" y="48.3">PC13</text>
<text x="152.9" y="50.8">PC14</text>
<text x="152.9" y="53.4">PC15</text>
<text x="193.7" y="48.9">GND</text>
<text x="242.2" y="49.5">150k</text>
<text x="258.4" y="53.4">GND</text>
<text x="272.3" y="49.6">CT</text>
<text x="272.3" y="52.1">A/R</text>
<text x="287.7" y="51.9" transform="rotate(-90 287.7 51.9)">SHDN</text>
<text x="292.7" y="50.6" transform="rotate(-90 292.7 50.6)">VDD</text>
<text x="313.7" y="48.5">U4</text>
<text x="313.9" y="50.8">MAX9814</text>
<text x="24.4" y="55.8">J1</text>
<text x="24.4" y="58.4">J2</text>
<text x="27.9" y="55.8">PWR+</text>
<text x="28.1" y="58.4">PWR-</text>
<text x="152.9" y="58.5">PB0</text>
<text x="176.4" y="58.5">PA0</text>
<text x="242" y="54.8">R7</text>
<text x="242.1" y="57.1">2k2</text>
<text x="272.3" y="59.7">MICBIAS</text>
<text x="272.3" y="54.6">TH</text>
<text x="38.8" y="62.8">GND</text>
<text x="73.1" y="62.2">GND</text>
<text x="152.9" y="61">PB1</text>
<text x="152.9" y="63.5">PB2</text>
<text x="176.4" y="61">PA1</text>
<text x="176.4" y="63.5">PA2</text>
<text x="261.4" y="64.4">+3V3</text>
<text x="272.3" y="64.8">GAIN</text>
<text x="272.3" y="62.3">MICIN</text>
<text x="304.9" y="62.3">MICOUT</text>
<text x="36.6" y="71.2">J6</text>
<text x="152.9" y="66.1">PB3</text>
<text x="152.9" y="68.6">PB4</text>
<text x="152.9" y="71.2">PB5</text>
<text x="176.4" y="66.1">PA3</text>
<text x="176.4" y="68.6">PA4</text>
<text x="176.4" y="71.2">PA5</text>
<text x="235.9" y="70.1">MK1</text>
<text x="250.8" y="68.5">100n</text>
<text x="251.6" y="66">C5</text>
<text x="272.3" y="67.3">BIAS</text>
<text x="272.3" y="69.9">CG</text>
<text x="292.7" y="71.3" transform="rotate(-90 292.7 71.3)">GND</text>
<text x="35.5" y="73.5">SWD</text>
<text x="75.7" y="74.5">+3V3</text>
<text x="152.9" y="73.7">PB6</text>
<text x="152.9" y="76.2">PB7</text>
<text x="176.4" y="73.7">PA6</text>
<text x="176.4" y="76.2">PA7</text>
<text x="236.5" y="72.4">Microphone_Condenser</text>
<text x="260.9" y="76.4">C6</text>
<text x="272.3" y="76.4">C8</text>
<text x="80" y="82.8">Q2</text>
<text x="152.9" y="83.9">PB10</text>
<text x="152.9" y="78.8">PB8</text>
<text x="152.9" y="81.3">PB9</text>
<text x="175.4" y="83.9">PA10</text>
<text x="176.4" y="78.8">PA8</text>
<text x="176.4" y="81.3">PA9</text>
<text x="230.6" y="80.6">GND</text>
<text x="261.1" y="78.7">2u2</text>
<text x="272.5" y="78.7">2u2</text>
<text x="290.2" y="79.4">GND</text>
<text x="38.8" y="86.3">GND</text>
<text x="81.5" y="85.1">Senba SMD0805-20</text>
<text x="152.9" y="86.4">PB11</text>
<text x="152.9" y="88.9">PB12</text>
<text x="175.4" y="86.4">PA11</text>
<text x="175.4" y="88.9">PA12</text>
<text x="262.3" y="85.7">GND</text>
<text x="79.6" y="94.2">R10</text>
<text x="89.6" y="94.1">C16</text>
<text x="152.9" y="91.5">PB13</text>
<text x="152.9" y="94">PB14</text>
<text x="175.4" y="91.5">PA13</text>
<text x="175.4" y="94">PA14</text>
<text x="26.6" y="100.4">APA102</text>
<text x="43.8" y="98.3">VCC</text>
<text x="79.6" y="96.5">10k</text>
<text x="89.7" y="96.4">100n</text>
<text x="152.9" y="96.6">PB15</text>
<text x="163.2" y="98" transform="rotate(-90 163.2 98)">VSS</text>
<text x="165.7" y="98" transform="rotate(-90 165.7 98)">VSS</text>
<text x="168.3" y="98" transform="rotate(-90 168.3 98)">VSS</text>
<text x="170.8" y="98" transform="rotate(-90 170.8 98)">VSSA</text>
<text x="175.4" y="96.6">PA15</text>
<text x="31.4" y="102.7">J3</text>
<text x="84.4" y="103">GND</text>
<text x="164.4" y="105.5">GND</text>
<text x="46" y="113.3">Q1</text>
<text x="36.3" y="117.1">R1</text>
<text x="36.4" y="119.4">10k</text>
<text x="46.2" y="115.6">AO3400A</text>
<text x="41.3" y="126.3">GND</text>
<text x="79.6" y="131">+3V3</text>
<text x="92.3" y="131">+3V3</text>
<text x="160.8" y="137.4">+3V3</text>
<text x="198.3" y="137.4">+3V3</text>
<text x="42.7" y="138.7">+3V3</text>
<text x="70.7" y="139.9">+3V3</text>
<text x="84.5" y="138">C10</text>
<text x="84.7" y="140.3">100n</text>
<text x="97.2" y="138">C11</text>
<text x="97.2" y="140.3">10n</text>
<text x="43.4" y="146.8">R8</text>
<text x="43.5" y="148.1">10k</text>
<text x="51" y="146.8">R9</text>
<text x="51.1" y="148.1">10k</text>
<text x="79.4" y="147.3">GND</text>
<text x="92.1" y="147.3">GND</text>
<text x="154.7" y="149.3">MOSI</text>
<text x="163.2" y="149.6" transform="rotate(-90 163.2 149.6)">VCC</text>
<text x="192.2" y="149.3">MOSI</text>
<text x="200.7" y="149.6" transform="rotate(-90 200.7 149.6)">VCC</text>
<text x="60.2" y="154.3">SDA</text>
<text x="70.5" y="154.7" transform="rotate(-90 70.5 154.7)">VDDIO</text>
<text x="75.6" y="152.9" transform="rotate(-90 75.6 152.9)">VDD</text>
<text x="81.7" y="154.3">INT</text>
<text x="128.5" y="150.1">+3V3</text>
<text x="154.7" y="154.3">SCK</text>
<text x="154.7" y="151.8">MISO</text>
<text x="192.2" y="154.3">SCK</text>
<text x="192.2" y="151.8">MISO</text>
<text x="60.2" y="156.9">SCL</text>
<text x="60.2" y="159.4">AD0</text>
<text x="76.1" y="159.4">AUX_SDA</text>
<text x="76.3" y="162">AUX_SCL</text>
<text x="97.4" y="160.6">C12</text>
<text x="133.3" y="157.1">C4</text>
<text x="133.5" y="159.4">100n</text>
<text x="154.7" y="162">CE</text>
<text x="154.7" y="156.9">CSN</text>
<text x="192.2" y="162">CE</text>
<text x="192.2" y="156.9">CSN</text>
<text x="51.5" y="162.1" transform="rotate(-90 51.5 162.1)">+3V3</text>
<text x="60.2" y="167">FSYNC</text>
<text x="78.4" y="167">CPOUT</text>
<text x="97.5" y="162.9">2n2</text>
<text x="128.3" y="166.4">GND</text>
<text x="154.7" y="164.5">IRQ</text>
<text x="163.2" y="166.7" transform="rotate(-90 163.2 166.7)">GND</text>
<text x="192.2" y="164.5">IRQ</text>
<text x="200.7" y="166.7" transform="rotate(-90 200.7 166.7)">GND</text>
<text x="50.9" y="168.5" transform="rotate(-90 50.9 168.5)">GND</text>
<text x="60.2" y="169.6">CLKIN</text>
<text x="73" y="173.5" transform="rotate(-90 73 173.5)">GND</text>
<text x="77" y="169.6">REGOUT</text>
<text x="153.9" y="170.3">U3</text>
<text x="166" y="170.9">NRF24L01_Breakout</text>
<text x="192" y="170.9">U6</text>
<text x="203.4" y="170.9">NRF24L01_Breakout</text>
<text x="56.7" y="179.2">MPU-6050</text>
<text x="59.8" y="176.9">U5</text>
<text x="97" y="178.4">100n</text>
<text x="97.4" y="175.9">C13</text>
<text x="101" y="176.5">GND</text>
<text x="160.7" y="176.5">GND</text>
<text x="198.2" y="176.5">GND</text>
<text x="70.5" y="184.1">GND</text>
<text x="397" y="233.3">GR1</text>
<text x="393.8" y="239.5">GR2</text>
<text x="397.3" y="235.6">QR Code</text>
</g>
<g font-size="1.8">
<text x="256.7" y="58.6">MICBIAS</text>
<text x="259.1" y="61.1">MICIN</text>
</g>
<text font-size="1.8" fill="#008400" x="167.4" y="100.7" transform="rotate(-90 167.4 100.7)">47</text>
<text font-size="1.4" fill="#0000c2" x="203.8" y="143.1">Alternative Footprint</text>
<g font-size="1.1" fill="#0000c2">
<text x="83.8" y="80.3">Collector has same marking like</text>
<text x="83.8" y="81.6">SMD LED cathode (arrow pointing to it)</text>
<text x="81.3" y="105.1">Should use common GND</text>
<text x="81.3" y="106.3">But couldn't reach the switched GND to cap</text>
<text x="81.3" y="107.6">Should not cause problems(tm)</text>
<text x="81.3" y="108.9">TODO: Fix in a newer revision</text>
</g>
</svg>
